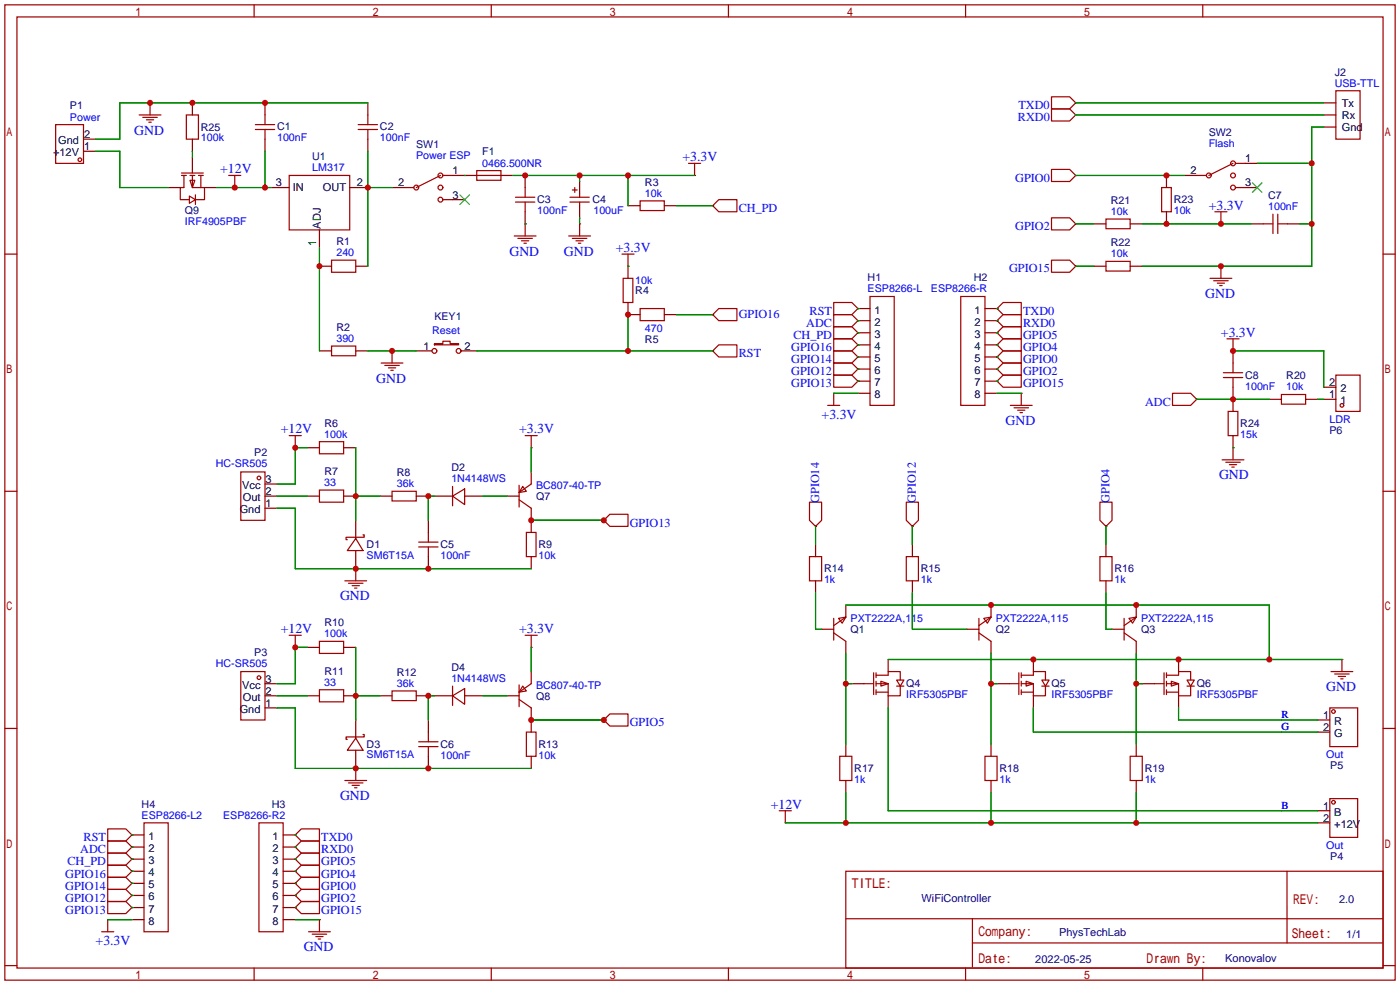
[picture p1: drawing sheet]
<svg xmlns="http://www.w3.org/2000/svg" width="294mm" height="207mm" viewBox="0 0 294 207" stroke-linecap="round" stroke-linejoin="round" font-family="sans-serif">
<g fill="none" stroke="#a10000" stroke-width=".25">
<path d="M1 1h291.9v204.7h-291.9zM3.6 3.6h286.7v199.6h-286.7zM53.3 1v2.6M103.1 1v2.6M152.9 1v2.6M202.7 1v2.6M252.5 1v2.6M280.4 19.1h5.1v10.1h-5.1zM11.7 26.2h5.8v8.1h-5.8zM29.2 24.1h4.6M30 24.6h3M30.7 25.1h1.6"/>
<path d="M31.2 25.7h.5M31.5 21.6v2.5M38.1 36.8h1M38.1 36.3h4.6M38.6 36.8v2.6h-.8v2.5h1.8M39.1 24.1h2.6v5.1h-2.6zM39.9 37.8h1l-.5 1.6zM39.9 36.8h1M40.4 36.8v2.6h1.8M40.4 35.6v.7M41.7 36.8h1M42.2 36.8v2.6h.7v2.5h-2"/>
<path d="M48 36.8h2.5M49.3 36.8v2.6M53.6 27.2h4.1M53.6 26.2h4.1M55.6 24.1v2.1M55.6 27.2v2M60.7 36.8h12.7v11.5h-12.7zM75.2 27.2h4M75.2 26.2h4M77.2 24.1v2.1M77.2 27.2v2M84.8 39.4h2.1"/>
<path d="M92.5 36.8l-5.1 2.6M93 36.8h2M100.1 35.8h5.1v2h-5.1zM100.1 36.8h5.1M110.2 39.4v2M120.1 39.9h1.1M120.6 39.4v1M144.5 34.3h2.6M145.8 34.3v2.5M220.7 20.3h3.8l1.3 1.3-1.3 1.3h-3.8zM220.7 22.9h3.8l1.3 1.2-1.3 1.3h-3.8zM220.7 35.6h3.8l1.3 1.2-1.3 1.3h-3.8z"/>
<path d="M243.8 39.4h2.1v5h-2.1zM251.2 36.8h2M258.8 34.3l-5.1 2.5M259.3 34.3h2.1M259.3 39.4h2.1M1 53.3h2.6M39.8 41.1l1.2 .8-1.2 .8zM41 40.9v2M69.6 54.6h5.1v2.6h-5.1zM93 41.9h2M107.9 49.5h4.6M108.2 41.4h4.1"/>
<path d="M108.2 42.4h4.1M108.7 50h3.1M109.5 50.5h1.5M110 51.1h.5M110.2 42.4v2.1M110.2 47v2.5M119.4 49.5h4.6M119.6 41.4h4.1M119.6 42.4h4.1M120.1 50h3.1M120.9 50.5h1.5M121.4 51.1h.5"/>
<path d="M121.7 40.6v.8M121.7 42.4v.8M121.7 47v2.5M130.6 53.3h2.5M130.8 58.4h2v5.1h-2zM131.8 53.3v2.6M134.4 42.2h5v2h-5zM150.9 41.9h3.8v2.6h-3.8l-1.3-1.3zM220.7 45.7h3.8l1.3 1.3-1.3 1.3h-3.8zM220.7 54.6h3.8l1.3 1.3-1.3 1.3h-3.8zM232.2 46h5v2h-5zM232.2 54.9h5v2h-5z"/>
<path d="M254 58.4h4.6M254.8 58.9h3M255 44.5h2.6M255.5 59.4h1.5M256 59.9h.5M256.3 44.5v2.5M256.3 55.9v2.5M265.2 47h2M267.2 45v4M268.2 47h2.1M268.2 45v4M290.3 53.3h2.6"/>
<path d="M69.6 72.6h5.1v2.1h-5.1zM80 76.2h4.6M80.8 76.7h3M81.5 77.2h1.6M82 77.7h.5M82.3 73.7v2.5M91.2 72.1h1.8v-.5h1.5v.5h1.8v.3h-5.1zM134.4 64.8h5v2.5h-5zM150.9 72.4h3.8v2.5h-3.8l-1.3-1.2zM150.9 64.8h3.8v2.5h-3.8l-1.3-1.3zM175 63.5h3.8l1.3 1.3-1.3 1.2h-3.8zM175 66h3.8l1.3 1.3-1.3 1.3h-3.8z"/>
<path d="M175 68.6h3.8l1.3 1.3-1.3 1.2h-3.8zM175 71.1h3.8l1.3 1.3-1.3 1.3h-3.8zM175 73.7h3.8l1.3 1.2-1.3 1.3h-3.8zM175 76.2h3.8l1.3 1.3-1.3 1.2h-3.8zM175 78.7h3.8l1.3 1.3-1.3 1.3h-3.8zM182.6 62.2h5.1v22.9h-5.1zM201.7 62.2h5.1v22.9h-5.1zM210.6 78.7h3.8v2.6h-3.8l-1.3-1.3zM210.6 76.2h3.8v2.5h-3.8l-1.3-1.2zM210.6 73.7h3.8v2.5h-3.8l-1.3-1.3zM210.6 71.1h3.8v2.6h-3.8l-1.3-1.3zM210.6 68.6h3.8v2.5h-3.8l-1.3-1.2z"/>
<path d="M210.6 66h3.8v2.6h-3.8l-1.3-1.3zM210.6 63.5h3.8v2.5h-3.8l-1.3-1.2zM256.8 79.2h4.1M256.8 78.2h4.1M257.6 71.1h2.5M258.8 71.1v2.6M258.8 76.2v2M258.8 79.2v2.1M280.4 78.7h5.1v7.7h-5.1zM50.5 99.1h5.1v10.1h-5.1zM60.7 91.4h2.5M62 91.4v2.6"/>
<path d="M67.1 92.7h5v2.6h-5zM110.2 91.4h2.6M111.5 91.4v2.6M173.7 85.1h2.6M175 82.6v2.5M212.1 85.1h4.6M212.9 85.6h3M213.6 86.1h1.5M214.1 86.6h.5M214.4 82.6v2.5M246.1 82.6h3.8l1.3 1.2-1.3 1.3h-3.8zM256.5 96.5h4.6"/>
<path d="M257.3 97h3M257.8 86.4h2v5h-2zM258.1 97.5h1.5M258.6 98h.5M258.8 94v2.5M269 82.8h5.1v2h-5.1zM1 103.1h2.6M67.1 102.9h5v2.5h-5zM74.7 113l1.5 2.6h-3.3zM74.7 119.4v2.5M76.2 112.3h.3v.5h-3.9v.5h.3M82.3 103.1h5.1v2.1h-5.1z"/>
<path d="M87.9 114.8h4M87.9 113.8h4M89.9 111.8v2M89.9 114.8v2M95 104.1l2.5-1.5v3.3zM95 102.1v4.1M109 101.9v4.5M109 104.9l2.5 1.8M109.7 102.1l.8 1-1.5 .3zM110.5 111.8h2v5h-2zM111.5 101.6l-2.5 1.8M126.7 109.2l1.3-1.2h3.8v2.5h-3.8z"/>
<path d="M169.9 116.8h2.6v5.1h-2.6zM169.9 105.4h2.6v3.8l-1.3 1.3-1.3-1.3zM190.2 116.8h2.6v5.1h-2.6zM190.2 105.4h2.6v3.8l-1.3 1.3-1.3-1.3zM230.9 116.8h2.5v5.1h-2.5zM230.9 105.4h2.5v3.8l-1.2 1.3-1.3-1.3zM290.3 103.1h2.6M60.7 133.4h2.5M62 133.4v2.5M67.1 134.6h5v2.6h-5zM72.4 121.9h4.6M73.2 122.4h3"/>
<path d="M73.9 122.9h1.5M74.4 123.4h.5M110.2 133.4h2.6M111.5 133.4v2.5M175 129.8v4.6M175 132.8l2.5 1.8M176 129.8l1.5-.3-.7 1.3zM177.5 129.5l-2.5 1.8M205.5 129.8v4.6M205.5 132.8l2.5 1.8M206.5 129.8l1.5-.3-.7 1.3zM208 129.5l-2.5 1.8"/>
<path d="M236 129.8v4.6M236 132.8l2.5 1.8M237 129.8l1.5-.3-.8 1.3zM238.5 129.5l-2.5 1.8M281.7 138.4v2.6M1 152.9h2.6M50.5 141h5.1v10.1h-5.1zM67.1 144.8h5v2.5h-5zM74.7 154.9l1.5 2.6h-3.3zM76.2 154.2h.3v.5h-3.9v.5h.3M82.3 145h5.1v2.1h-5.1zM87.9 156.7h4"/>
<path d="M87.9 155.7h4M89.9 153.7v2M89.9 156.7v2.1M95 146.1l2.5-1.6v3.3zM95 144v4.1M109 146.8l2.5 1.8M109 143.8v4.5M109.7 144l.8 1-1.5 .3zM110.5 153.7h2v5.1h-2zM111.5 143.5l-2.5 1.8M128 149.9h3.8v2.5h-3.8l-1.3-1.3zM176.3 158.8h2.5v5h-2.5z"/>
<path d="M181.4 143.5h2M183.4 141.2v4.6M183.9 143.5h2.5v2.6h2.6v-2.1M183.9 141.7h2.5v-.7h2.6v1.7M183.9 145.3h2.5M183.9 141.2v1M183.9 143v1M183.9 144.8v1M184.9 143l1.5 .5-1.5 .5zM188.2 142.7h1.5l-.7 1.3zM188.2 144h1.5M206.8 158.8h2.5v5h-2.5z"/>
<path d="M211.8 143.5h2.1M213.9 141.2v4.6M214.4 143.5h2.5v2.6h2.6v-2.1M214.4 141.7h2.5v-.7h2.6v1.7M214.4 145.3h2.5M214.4 141.2v1M214.4 143v1M214.4 144.8v1M215.4 143l1.5 .5-1.5 .5zM218.7 142.7h1.5l-.7 1.3zM218.7 144h1.5M237.2 158.8h2.6v5h-2.6z"/>
<path d="M242.3 143.5h2M244.3 141.2v4.6M244.9 143.5h2.5v2.6h2.5v-2.1M244.9 141.7h2.5v-.7h2.5v1.7M244.9 145.3h2.5M244.9 141.2v1M244.9 143v1M244.9 144.8v1M245.9 143l1.5 .5-1.5 .5zM249.2 142.7h1.5l-.8 1.3zM249.2 144h1.5M279.1 148.6h5.9v8.1h-5.9z"/>
<path d="M279.4 141h4.6M280.2 141.5h3M280.9 142h1.5M281.4 142.5h.5M290.3 152.9h2.6M22.6 179.1h3.8l1.3 1.2-1.3 1.3h-3.8zM22.6 176.5h3.8l1.3 1.3-1.3 1.3h-3.8zM22.6 174h3.8l1.3 1.3-1.3 1.2h-3.8zM30.2 172.7h5.1v22.9h-5.1zM54.4 172.7h5v22.9h-5zM62 175.3l1.2-1.3h3.9v2.5h-3.9zM62 177.8l1.2-1.3h3.9v2.6h-3.9z"/>
<path d="M63.2 179.1h3.9v2.5h-3.9l-1.2-1.3zM72.4 163.8h4.6M73.2 164.3h3M73.9 164.8h1.5M74.4 165.4h.5M74.7 161.3v2.5M163.6 170.2h2.5M164.8 170.2v2.5M279.1 167.6h5.9v8.2h-5.9zM21.3 195.6h2.6M22.6 189.2h3.8l1.3 1.3-1.3 1.3h-3.8zM22.6 186.7h3.8l1.3 1.3-1.3 1.2h-3.8z"/>
<path d="M22.6 184.2h3.8l1.3 1.2-1.3 1.3h-3.8zM22.6 181.6h3.8l1.3 1.3-1.3 1.3h-3.8zM22.6 193v2.6M62 182.9l1.2-1.3h3.9v2.6h-3.9zM62 185.4l1.2-1.2h3.9v2.5h-3.9zM62 188l1.2-1.3h3.9v2.5h-3.9zM62 190.5l1.2-1.3h3.9v2.6h-3.9zM64.8 195.6h4.5M65.5 196.1h3.1M66.3 196.6h1.5M66.8 197.1h.5M67.1 193v2.6"/>
<path d="M177.5 182.9h112.8v20.3h-112.8zM177.6 192.8h112.6M204.1 197.9h86.1M204.1 192.8v10.2M270.2 182.9v15M1 202.7h2.6M53.3 203.2v2.5M103.1 203.2v2.5M152.9 203.2v2.5M202.7 203.2v2.5M252.5 203.2v2.5M290.3 202.7h2.6"/>
<circle cx="16.8" cy="33.5" r=".38"/>
<circle cx="87.4" cy="39.4" r=".51"/>
<circle cx="92.5" cy="36.8" r=".51"/>
<circle cx="92.5" cy="39.4" r=".51"/>
<circle cx="253.7" cy="36.8" r=".51"/>
<circle cx="258.8" cy="34.3" r=".51"/>
<circle cx="258.8" cy="36.8" r=".51"/>
<circle cx="258.8" cy="39.4" r=".51"/>
<circle cx="92.5" cy="41.9" r=".51"/>
<circle cx="91.2" cy="73.7" r=".51"/>
<circle cx="96.3" cy="73.7" r=".51"/>
<circle cx="281.7" cy="85.1" r=".38"/>
<circle cx="54.4" cy="100.3" r=".38"/>
<circle cx="54.4" cy="142.2" r=".38"/>
<circle cx="279.9" cy="149.4" r=".38"/>
<circle cx="279.9" cy="168.4" r=".38"/>
</g>
<g fill="none" stroke="#870000" stroke-width=".25">
<path d="M17.5 31.8h2.6M17.5 29.2h2.6M31.5 21.6h.1M35.3 39.4h2.5M40.4 21.6v2.5M40.4 29.2v2.6M40.4 33v2.6M42.9 39.4h2.6M49.3 39.4h.1M55.6 21.6v2.5M55.6 29.2v2.6M56.9 39.4h3.8"/>
<path d="M73.4 39.4h3.8M77.2 21.6v2.5M77.2 29.2v2.6M82.3 39.4h2.5M95 36.8h5.1M105.2 36.8h2.5M110.2 36.8v2.6M121.7 38.1v2.5M145.8 36.8h.1M225.8 21.6h.1M225.8 24.1h.1M225.8 36.8h.1"/>
<path d="M244.9 36.8v2.6M248.7 36.8h2.5M261.4 34.3h2.5M261.4 39.4h2.5M277.9 26.7h2.5M277.9 21.6h2.5M277.9 24.1h2.5M67.1 48.3v3.8M67.1 55.9h2.5M74.7 55.9h2.5M95 41.9h2.5M110.2 47h.1"/>
<path d="M110.2 44.5v2.5M121.7 47h.1M121.7 43.2v2.5M131.8 55.9h.1M131.8 55.9v2.5M131.8 43.2h2.6M139.4 43.2h2.6M149.6 43.2h.1M225.8 47h.1M225.8 55.9h.1M229.6 47h2.6M229.6 55.9h2.6"/>
<path d="M237.2 47h2.6M237.2 55.9h2.6M244.9 44.5v2.5M256.3 55.9h.1M256.3 47h.1M262.6 47h2.6M270.3 47h2.5M67.1 73.7h2.5M74.7 73.7h2.5M82.3 73.7h.1M87.4 73.7h3.3M96.8 73.7h3.3"/>
<path d="M131.8 63.5v2.5h2.6M139.4 66h2.6M149.6 73.7h.1M149.6 66h.1M180.1 64.8h.1M180.1 67.3h.1M180.1 69.9h.1M180.1 72.4h.1M180.1 74.9h.1M180.1 77.5h.1M180.1 64.8h2.5M180.1 67.3h2.5"/>
<path d="M180.1 69.9h2.5M180.1 72.4h2.5M180.1 74.9h2.5M180.1 77.5h2.5M206.8 64.8h2.5M206.8 67.3h2.5M206.8 69.9h2.5M206.8 72.4h2.5M206.8 74.9h2.5M206.8 77.5h2.5M209.3 77.5h.1M209.3 74.9h.1"/>
<path d="M209.3 72.4h.1M209.3 69.9h.1M209.3 67.3h.1M209.3 64.8h.1M258.8 73.7h.1M258.8 73.7v2.5M62 94h.1M64.5 94h2.6M72.1 94h2.6M111.5 94h.1M111.5 99.1v2.5M175 82.6h.1"/>
<path d="M180.1 80h.1M180.1 80h2.5M180.1 82.6h2.5M206.8 80h2.5M206.8 82.6h2.5M209.3 80h.1M214.4 82.6h.1M251.2 83.8h.1M258.8 94h.1M258.8 81.3v5.1M258.8 91.4v2.6M266.4 83.8h2.6"/>
<path d="M274.1 83.8h2.5M277.9 83.8h2.5M277.9 81.3h2.5M55.6 101.6h2.6M55.6 104.1h2.6M55.6 106.7h2.6M64.5 104.1h2.6M72.1 104.1h2.6M74.7 119.4h.1M74.7 109.2v3.8M74.7 115.6v3.8M79.8 104.1h2.5"/>
<path d="M87.4 104.1h2.5M89.9 109.2v2.6M89.9 116.8v2.6M91.2 104.1h3.8M97.5 104.1h3.8M106.4 104.1h2.6M111.5 106.7v5.1M111.5 116.8v2.6M126.7 109.2h.1M171.2 110.5h.1M171.2 114.3v2.5M191.5 110.5h.1"/>
<path d="M191.5 114.3v2.5M232.2 110.5h.1M232.2 114.3v2.5M62 135.9h.1M64.5 135.9h2.6M72.1 135.9h2.6M111.5 135.9h.1M171.2 121.9v2.6M172.5 132.1h2.5M177.5 127v2.5M177.5 134.6v2.6M186.4 138.4v2.6"/>
<path d="M191.5 121.9v2.6M202.9 132.1h2.6M208 127v2.5M208 134.6v2.6M216.9 138.4v2.6M232.2 121.9v2.6M233.4 132.1h2.6M238.5 127v2.5M238.5 134.6v2.6M247.4 138.4v2.6M281.7 138.4h.1M55.6 143.5h2.6"/>
<path d="M55.6 146.1h2.6M55.6 148.6h2.6M64.5 146.1h2.6M72.1 146.1h2.6M74.7 151.1v3.8M74.7 157.5v3.8M79.8 146.1h2.5M87.4 146.1h2.5M89.9 151.1v2.6M89.9 158.8v2.5M91.2 146.1h3.8M97.5 146.1h3.8"/>
<path d="M106.4 146.1h2.6M111.5 141v2.5M111.5 148.6v5.1M111.5 158.8v2.5M126.7 151.1h.1M177.5 156.2v2.6M178.8 143.5h2.6M186.4 146.1v2.5M208 156.2v2.6M209.3 143.5h2.5M216.9 146.1v2.5M238.5 156.2v2.6"/>
<path d="M239.8 143.5h2.5M247.4 146.1v2.5M276.6 151.1h2.5M276.6 153.7h2.5M27.7 177.8h.1M27.7 175.3h.1M27.7 175.3h2.5M27.7 177.8h2.5M59.4 175.3h2.6M59.4 177.8h2.6M62 175.3h.1M62 177.8h.1"/>
<path d="M74.7 161.3h.1M164.8 172.7h.1M177.5 163.8v2.6M208 163.8v2.6M238.5 163.8v2.6M276.6 170.2h2.5M276.6 172.7h2.5M22.6 193h.1M27.7 190.5h.1M27.7 188h.1M27.7 185.4h.1M27.7 182.9h.1"/>
<path d="M27.7 180.3h.1M27.7 180.3h2.5M27.7 182.9h2.5M27.7 185.4h2.5M27.7 188h2.5M27.7 190.5h2.5M27.7 193h2.5M59.4 180.3h2.6M59.4 182.9h2.6M59.4 185.4h2.6M59.4 188h2.6M59.4 190.5h2.6"/>
<path d="M59.4 193h2.6M62 180.3h.1M62 182.9h.1M62 185.4h.1M62 188h.1M62 190.5h.1M67.1 193h.1"/>
</g>
<path d="M262.9 38.4l2 2M264.9 38.4l-2 2M96.5 40.9l2.1 2M98.6 40.9l-2.1 2" fill="none" stroke="#3c3" stroke-width=".25"/>
<g fill="none" stroke="#008700" stroke-width=".25">
<path d="M20.1 31.8h5v7.6h10.2M40.4 31.8v1.2M45.5 39.4h11.4M55.6 31.8v7.6M77.2 31.8v24.1M77.2 39.4h5.1M77.2 21.6h-52.1v7.6h-5M97.5 36.8h.1M107.7 36.8h38.1M121.7 36.8v1.3M131.8 36.8v6.4M225.8 21.6h52.1"/>
<path d="M225.8 36.8h22.9M225.8 24.1h52.1M263.9 34.3h11.4M277.9 26.7h-2.6v29.2h-35.5M67.1 52.1v21.6M110.2 47h.1M121.7 45.7v1.3M131.8 55.9h.1M142 43.2h7.6M225.8 47h3.8M225.8 55.9h3.8M239.8 47h22.8"/>
<path d="M272.8 47h2.5M77.2 73.7h10.2M100.1 73.7h49.5M131.8 66v7.7M142 66h7.6M180.1 64.8h.1M180.1 67.3h.1M180.1 69.9h.1M180.1 72.4h.1M180.1 74.9h.1M180.1 77.5h.1M209.3 77.5h.1"/>
<path d="M209.3 74.9h.1M209.3 72.4h.1M209.3 69.9h.1M209.3 67.3h.1M209.3 64.8h.1M258.8 73.7h19.1v7.6M64.5 94h-2.5v7.6h-3.8M74.7 94v15.2M111.5 94v5.1M175 82.6h5.1M180.1 80h.1M209.3 80h.1"/>
<path d="M209.3 82.6h5.1M251.2 83.8h15.2M258.8 94h.1M276.6 83.8h1.3M58.2 106.7h3.8v12.7h49.5M58.2 104.1h6.3M74.7 104.1h5.1M91.2 104.1h-1.3v5.1M101.3 104.1h5.1M111.5 109.2h15.2M171.2 110.5v3.8M191.5 110.5v3.8"/>
<path d="M232.2 110.5v3.8M64.5 135.9h-2.5v7.6h-3.8M74.7 135.9v15.2M111.5 135.9v5.1M171.2 124.5v7.6h1.3M177.5 127h88.9v11.4M177.5 137.2v19M186.4 138.4h95.3M191.5 124.5v7.6h11.4M208 137.2v19M232.2 124.5v7.6h1.2M238.5 137.2v19"/>
<path d="M58.2 146.1h6.3M58.2 148.6h3.8v12.7h49.5M74.7 146.1h5.1M91.2 146.1h-1.3v5M101.3 146.1h5.1M111.5 151.1h15.2M177.5 143.5h1.3M186.4 148.6v21.6h90.2M208 143.5h1.3M216.9 148.6v5.1h59.7M238.5 143.5h1.3M247.4 148.6v2.5h29.2"/>
<path d="M27.7 175.3h.1M27.7 177.8h.1M62 175.3h.1M62 177.8h.1M164.8 172.7h111.8M177.5 166.4v6.3M208 166.4v6.3M238.5 166.4v6.3M22.6 193h5.1M27.7 180.3h.1M27.7 182.9h.1M27.7 185.4h.1"/>
<path d="M27.7 188h.1M27.7 190.5h.1M62 180.3h.1M62 182.9h.1M62 185.4h.1M62 188h.1M62 190.5h.1M62 193h5.1"/>
</g>
<g fill="#c00">
<circle cx="77.2" cy="39.4" r=".63"/>
<circle cx="216.9" cy="138.4" r=".63"/>
<circle cx="247.4" cy="138.4" r=".63"/>
<circle cx="238.5" cy="127" r=".63"/>
<circle cx="208" cy="127" r=".63"/>
<circle cx="266.4" cy="138.4" r=".63"/>
<circle cx="177.5" cy="143.5" r=".63"/>
<circle cx="208" cy="143.5" r=".63"/>
<circle cx="238.5" cy="143.5" r=".63"/>
<circle cx="67.1" cy="55.9" r=".63"/>
<circle cx="131.8" cy="73.7" r=".63"/>
<circle cx="131.8" cy="66" r=".63"/>
<circle cx="31.5" cy="21.6" r=".63"/>
<circle cx="40.4" cy="21.6" r=".63"/>
<circle cx="55.6" cy="21.6" r=".63"/>
<circle cx="256.3" cy="47" r=".63"/>
<circle cx="244.9" cy="47" r=".63"/>
<circle cx="49.3" cy="39.4" r=".63"/>
<circle cx="55.6" cy="39.4" r=".63"/>
<circle cx="82.3" cy="73.7" r=".63"/>
<circle cx="244.9" cy="36.8" r=".63"/>
<circle cx="275.3" cy="47" r=".63"/>
<circle cx="256.3" cy="55.9" r=".63"/>
<circle cx="275.3" cy="34.3" r=".63"/>
<circle cx="121.7" cy="36.8" r=".63"/>
<circle cx="110.2" cy="36.8" r=".63"/>
<circle cx="131.8" cy="36.8" r=".63"/>
<circle cx="238.5" cy="172.7" r=".63"/>
<circle cx="208" cy="172.7" r=".63"/>
<circle cx="177.5" cy="172.7" r=".63"/>
<circle cx="111.5" cy="151.1" r=".63"/>
<circle cx="126.7" cy="151.1" r=".63"/>
<circle cx="89.9" cy="146" r=".63"/>
<circle cx="74.7" cy="146" r=".63"/>
<circle cx="62" cy="135.9" r=".63"/>
<circle cx="74.7" cy="161.3" r=".63"/>
<circle cx="89.9" cy="161.3" r=".63"/>
<circle cx="74.7" cy="119.4" r=".63"/>
<circle cx="89.9" cy="119.4" r=".63"/>
<circle cx="62" cy="94" r=".63"/>
<circle cx="74.7" cy="104.1" r=".63"/>
<circle cx="89.9" cy="104.1" r=".63"/>
<circle cx="126.7" cy="109.2" r=".63"/>
<circle cx="111.5" cy="109.2" r=".63"/>
<circle cx="258.8" cy="83.8" r=".63"/>
<circle cx="258.8" cy="73.7" r=".63"/>
</g>
<g font-size="2.9" fill="#00f">
<text x="28.2" y="28.2">GND</text>
<text x="143.3" y="33.8">+3.3V</text>
<text x="46.2" y="36.4">+12V</text>
<text x="253.7" y="44">+3.3V</text>
<text x="106.9" y="53.6">GND</text>
<text x="118.4" y="53.6">GND</text>
<text x="129.3" y="52.9">+3.3V</text>
<text x="253" y="62.5">GND</text>
<text x="256.3" y="70.7">+3.3V</text>
<text x="79" y="80.3">GND</text>
<text x="172.5" y="87.9">+3.3V</text>
<text x="211.1" y="89.2">GND</text>
<text x="58.9" y="91">+12V</text>
<text x="109" y="91">+3.3V</text>
<text x="255.9" y="100.6">GND</text>
<text x="71.4" y="126">GND</text>
<text x="58.9" y="132.9">+12V</text>
<text x="109" y="132.9">+3.3V</text>
<text x="278.4" y="145.1">GND</text>
<text x="71.4" y="167.9">GND</text>
<text x="161.8" y="169.7">+12V</text>
<text x="20.1" y="198.4">+3.3V</text>
<text x="63.8" y="199.7">GND</text>
</g>
<g font-size="2.8" fill="#a00000">
<text x="178.8" y="186.3">TITLE:</text>
<text x="271.4" y="189.7">REV:</text>
<text x="205.4" y="196.5">Company:</text>
<text x="271.2" y="197">Sheet:</text>
<text x="205.4" y="202">Date:</text>
<text x="240.7" y="202.1">Drawn By:</text>
</g>
<g font-size="2.6" fill="#00f">
<text x="213.8" y="22.9">TXD0</text>
<text x="213.7" y="25.4">RXD0</text>
<text x="213.1" y="38.1">GPIO0</text>
<text x="155.1" y="44.5">CH_PD</text>
<text x="213.1" y="48.3">GPIO2</text>
<text x="211.8" y="57.2">GPIO15</text>
<text x="155.1" y="66.8">GPIO16</text>
<text x="166.5" y="71.2">CH_PD</text>
<text x="169.2" y="68.6">ADC</text>
<text x="170" y="66.1">RST</text>
<text x="214.8" y="71.2">GPIO5</text>
<text x="214.8" y="68.6">RXD0</text>
<text x="214.8" y="66.1">TXD0</text>
<text x="155.1" y="75">RST</text>
<text x="166.1" y="73.7">GPIO16</text>
<text x="166.1" y="76.2">GPIO14</text>
<text x="214.8" y="76.2">GPIO0</text>
<text x="214.8" y="73.7">GPIO4</text>
<text x="166.1" y="78.8">GPIO12</text>
<text x="166.1" y="81.3">GPIO13</text>
<text x="214.8" y="81.3">GPIO15</text>
<text x="214.8" y="78.8">GPIO2</text>
<text x="240.4" y="85.1">ADC</text>
<text x="172" y="105.6" transform="rotate(-90 172 105.6)">GPIO14</text>
<text x="192.3" y="105.6" transform="rotate(-90 192.3 105.6)">GPIO12</text>
<text x="232.9" y="105.6" transform="rotate(-90 232.9 105.6)">GPIO4</text>
<text x="132.2" y="110.5">GPIO13</text>
<text x="132.2" y="152.4">GPIO5</text>
<text x="16.8" y="179.1">ADC</text>
<text x="17.6" y="176.6">RST</text>
<text x="67.4" y="176.6">TXD0</text>
<text x="67.4" y="179.1">RXD0</text>
<text x="13.7" y="184.2">GPIO16</text>
<text x="14.1" y="181.7">CH_PD</text>
<text x="67.4" y="181.7">GPIO5</text>
<text x="67.4" y="184.2">GPIO4</text>
<text x="13.7" y="191.8">GPIO13</text>
<text x="13.7" y="189.3">GPIO12</text>
<text x="13.7" y="186.7">GPIO14</text>
<text x="67.4" y="186.7">GPIO0</text>
<text x="67.4" y="189.3">GPIO2</text>
<text x="67.4" y="191.8">GPIO15</text>
</g>
<g font-size="2.3">
<text x="281.7" y="22.4">Tx</text>
<text x="17.7" y="29">2</text>
<text x="281.7" y="27.5">Gnd</text>
<text x="281.7" y="24.9">Rx</text>
<text x="11.1" y="32.8">+12V</text>
<text x="12.2" y="30.3">Gnd</text>
<text x="17.7" y="31.5">1</text>
<text x="261.4" y="34.1">1</text>
<text x="57.9" y="39.1">3</text>
<text x="61.5" y="40.2">IN</text>
<text x="67.8" y="40.2">OUT</text>
<text x="74.9" y="39.1">2</text>
<text x="83.6" y="39.1">2</text>
<text x="95" y="36.6">1</text>
<text x="95" y="41.7">3</text>
<text x="249.9" y="36.6">2</text>
<text x="261.4" y="39.1">3</text>
<text x="67.4" y="48" transform="rotate(-90 67.4 48)">ADJ</text>
<text x="66.3" y="51.6" transform="rotate(-90 66.3 51.6)">1</text>
<text x="183.6" y="65.8">1</text>
<text x="204.5" y="65.8">1</text>
<text x="183.6" y="68.4">2</text>
<text x="183.6" y="70.9">3</text>
<text x="204.5" y="68.4">2</text>
<text x="204.5" y="70.9">3</text>
<text x="88.9" y="73.4">1</text>
<text x="97.5" y="73.4">2</text>
<text x="183.6" y="73.4">4</text>
<text x="183.6" y="76">5</text>
<text x="204.5" y="73.4">4</text>
<text x="204.5" y="76">5</text>
<text x="183.6" y="78.5">6</text>
<text x="183.6" y="81.1">7</text>
<text x="183.6" y="83.6">8</text>
<text x="204.5" y="78.5">6</text>
<text x="204.5" y="81.1">7</text>
<text x="204.5" y="83.6">8</text>
<text x="279" y="83.6">1</text>
<text x="279" y="81.1">2</text>
<text x="281.4" y="82.3">2</text>
<text x="281.4" y="84.9">1</text>
<text x="55.8" y="101.4">3</text>
<text x="50.3" y="107.7">Gnd</text>
<text x="50.8" y="102.6">Vcc</text>
<text x="51" y="105.2">Out</text>
<text x="55.8" y="103.9">2</text>
<text x="55.8" y="106.5">1</text>
<text x="55.8" y="143.3">3</text>
<text x="50.3" y="149.6">Gnd</text>
<text x="50.8" y="144.6">Vcc</text>
<text x="51" y="147.1">Out</text>
<text x="55.8" y="145.8">2</text>
<text x="55.8" y="148.4">1</text>
<text x="277.7" y="150.9">1</text>
<text x="277.7" y="153.4">2</text>
<text x="280.1" y="152.2">R</text>
<text x="280.1" y="154.7">G</text>
<text x="277.7" y="170">1</text>
<text x="277.7" y="172.5">2</text>
<text x="280.1" y="171.2">B</text>
<text x="280.1" y="173.8">+12V</text>
<text x="31.2" y="176.3">1</text>
<text x="31.2" y="178.8">2</text>
<text x="57.2" y="176.3">1</text>
<text x="57.2" y="178.8">2</text>
<text x="31.2" y="181.4">3</text>
<text x="31.2" y="183.9">4</text>
<text x="57.2" y="181.4">3</text>
<text x="57.2" y="183.9">4</text>
<text x="31.2" y="186.5">5</text>
<text x="31.2" y="189">6</text>
<text x="31.2" y="191.5">7</text>
<text x="57.2" y="186.5">5</text>
<text x="57.2" y="189">6</text>
<text x="57.2" y="191.5">7</text>
<text x="31.2" y="194.1">8</text>
<text x="57.2" y="194.1">8</text>
</g>
<g font-size="2.3" fill="#000080">
<text x="193.5" y="189.4">WiFiController</text>
<text x="281.1" y="189.5">2.0</text>
<text x="222.3" y="196.4">PhysTechLab</text>
<text x="282.6" y="197">1/1</text>
<text x="217.3" y="202">2022-05-25</text>
<text x="257.2" y="202">Konovalov</text>
</g>
<g font-size="2.2" fill="#000080">
<text x="280.2" y="15.9">J2</text>
<text x="14.7" y="23">P1</text>
<text x="42.2" y="27.4">R25</text>
<text x="58.2" y="27.4">C1</text>
<text x="79.8" y="27.4">C2</text>
<text x="253.7" y="28.5">SW2</text>
<text x="65.5" y="33.6">U1</text>
<text x="87.3" y="31">SW1</text>
<text x="101.2" y="32.6">F1</text>
<text x="135.4" y="39">R3</text>
<text x="266.2" y="41.8">C7</text>
<text x="38.8" y="45">Q9</text>
<text x="112.8" y="42.6">C3</text>
<text x="124.4" y="42.6">C4</text>
<text x="233.2" y="42.8">R21</text>
<text x="246.4" y="42.7">R23</text>
<text x="70.6" y="51.5">R1</text>
<text x="233.2" y="51.7">R22</text>
<text x="182.1" y="59.1">H1</text>
<text x="204.4" y="59.1">H2</text>
<text x="133.4" y="61.8">R4</text>
<text x="70.6" y="69.5">R2</text>
<text x="91.2" y="67.2">KEY1</text>
<text x="135.4" y="72">R5</text>
<text x="261.4" y="79.5">C8</text>
<text x="270" y="79.7">R20</text>
<text x="68.1" y="89.6">R6</text>
<text x="260.4" y="89.6">R24</text>
<text x="53.4" y="95.8">P2</text>
<text x="279.1" y="91.1">P6</text>
<text x="68.1" y="99.7">R7</text>
<text x="83.3" y="100">R8</text>
<text x="94.8" y="99">D2</text>
<text x="112.5" y="105">Q7</text>
<text x="77" y="115">D1</text>
<text x="92.5" y="115">C5</text>
<text x="113" y="115">R9</text>
<text x="173" y="120.1">R14</text>
<text x="193.3" y="120.1">R15</text>
<text x="233.9" y="120.1">R16</text>
<text x="68.1" y="131.5">R10</text>
<text x="53.4" y="137.7">P3</text>
<text x="178.6" y="132.9">Q1</text>
<text x="209" y="132.9">Q2</text>
<text x="239.5" y="132.9">Q3</text>
<text x="68.1" y="141.6">R11</text>
<text x="83.3" y="141.9">R12</text>
<text x="94.8" y="140.9">D4</text>
<text x="112.5" y="146.9">Q8</text>
<text x="190.2" y="144.2">Q4</text>
<text x="220.7" y="144.2">Q5</text>
<text x="251.2" y="144.2">Q6</text>
<text x="77" y="157">D3</text>
<text x="92.5" y="156.9">C6</text>
<text x="113" y="156.9">R13</text>
<text x="279.2" y="161.5">P5</text>
<text x="179.3" y="162">R17</text>
<text x="209.8" y="162">R18</text>
<text x="240.3" y="162">R19</text>
<text x="29.7" y="169.6">H4</text>
<text x="57.1" y="169.6">H3</text>
<text x="279.2" y="180.5">P4</text>
</g>
<g font-size="2.2" fill="#00f">
<text x="280.2" y="18.2">USB-TTL</text>
<text x="14.7" y="25.3">Power</text>
<text x="42.2" y="29.7">100k</text>
<text x="58.2" y="29.7">100nF</text>
<text x="79.8" y="29.7">100nF</text>
<text x="65.5" y="35.8">LM317</text>
<text x="87.3" y="33.3">Power ESP</text>
<text x="101.2" y="34.9">0466.500NR</text>
<text x="253.7" y="30.8">Flash</text>
<text x="135.4" y="41.3">10k</text>
<text x="38.8" y="47.3">IRF4905PBF</text>
<text x="112.8" y="44.9">100nF</text>
<text x="124.6" y="44.9">100uF</text>
<text x="233.2" y="45.1">10k</text>
<text x="246.4" y="44.9">10k</text>
<text x="266.2" y="44.1">100nF</text>
<text x="70.6" y="53.7">240</text>
<text x="233.2" y="54">10k</text>
<text x="133.3" y="59.5">10k</text>
<text x="182.1" y="61.4">ESP8266-L</text>
<text x="195.4" y="61.4">ESP8266-R</text>
<text x="70.6" y="71.8">390</text>
<text x="90.7" y="70.1">Reset</text>
<text x="135.4" y="69.7">470</text>
<text x="261.4" y="81.8">100nF</text>
<text x="270" y="81.9">10k</text>
<text x="279.1" y="88.9">LDR</text>
<text x="68.1" y="91.8">100k</text>
<text x="260.3" y="91.9">15k</text>
<text x="45.3" y="98.1">HC-SR505</text>
<text x="94.7" y="101.2">1N4148WS</text>
<text x="68.1" y="102">33</text>
<text x="83.3" y="102.3">36k</text>
<text x="112.5" y="102.7">BC807-40-TP</text>
<text x="77" y="117.3">SM6T15A</text>
<text x="92.5" y="117.3">100nF</text>
<text x="113" y="117.3">10k</text>
<text x="173" y="122.4">1k</text>
<text x="193.3" y="122.4">1k</text>
<text x="233.9" y="122.4">1k</text>
<text x="178.6" y="130.6">PXT2222A,115</text>
<text x="209" y="130.6">PXT2222A,115</text>
<text x="239.5" y="130.6">PXT2222A,115</text>
<text x="68.1" y="133.8">100k</text>
<text x="45.3" y="140">HC-SR505</text>
<text x="68.1" y="143.9">33</text>
<text x="94.7" y="143.2">1N4148WS</text>
<text x="83.3" y="144.2">36k</text>
<text x="112.5" y="144.6">BC807-40-TP</text>
<text x="190.2" y="146.5">IRF5305PBF</text>
<text x="220.7" y="146.5">IRF5305PBF</text>
<text x="251.2" y="146.5">IRF5305PBF</text>
<text x="269" y="153.2">G</text>
<text x="269" y="150.7">R</text>
<text x="77" y="159.2">SM6T15A</text>
<text x="92.5" y="159.2">100nF</text>
<text x="113" y="159.2">10k</text>
<text x="278.4" y="159.2">Out</text>
<text x="179.3" y="164.3">1k</text>
<text x="209.8" y="164.3">1k</text>
<text x="240.3" y="164.3">1k</text>
<text x="29.7" y="171.9">ESP8266-L2</text>
<text x="46.8" y="171.9">ESP8266-R2</text>
<text x="269" y="169.7">B</text>
<text x="278.4" y="178.2">Out</text>
</g>
</svg>
